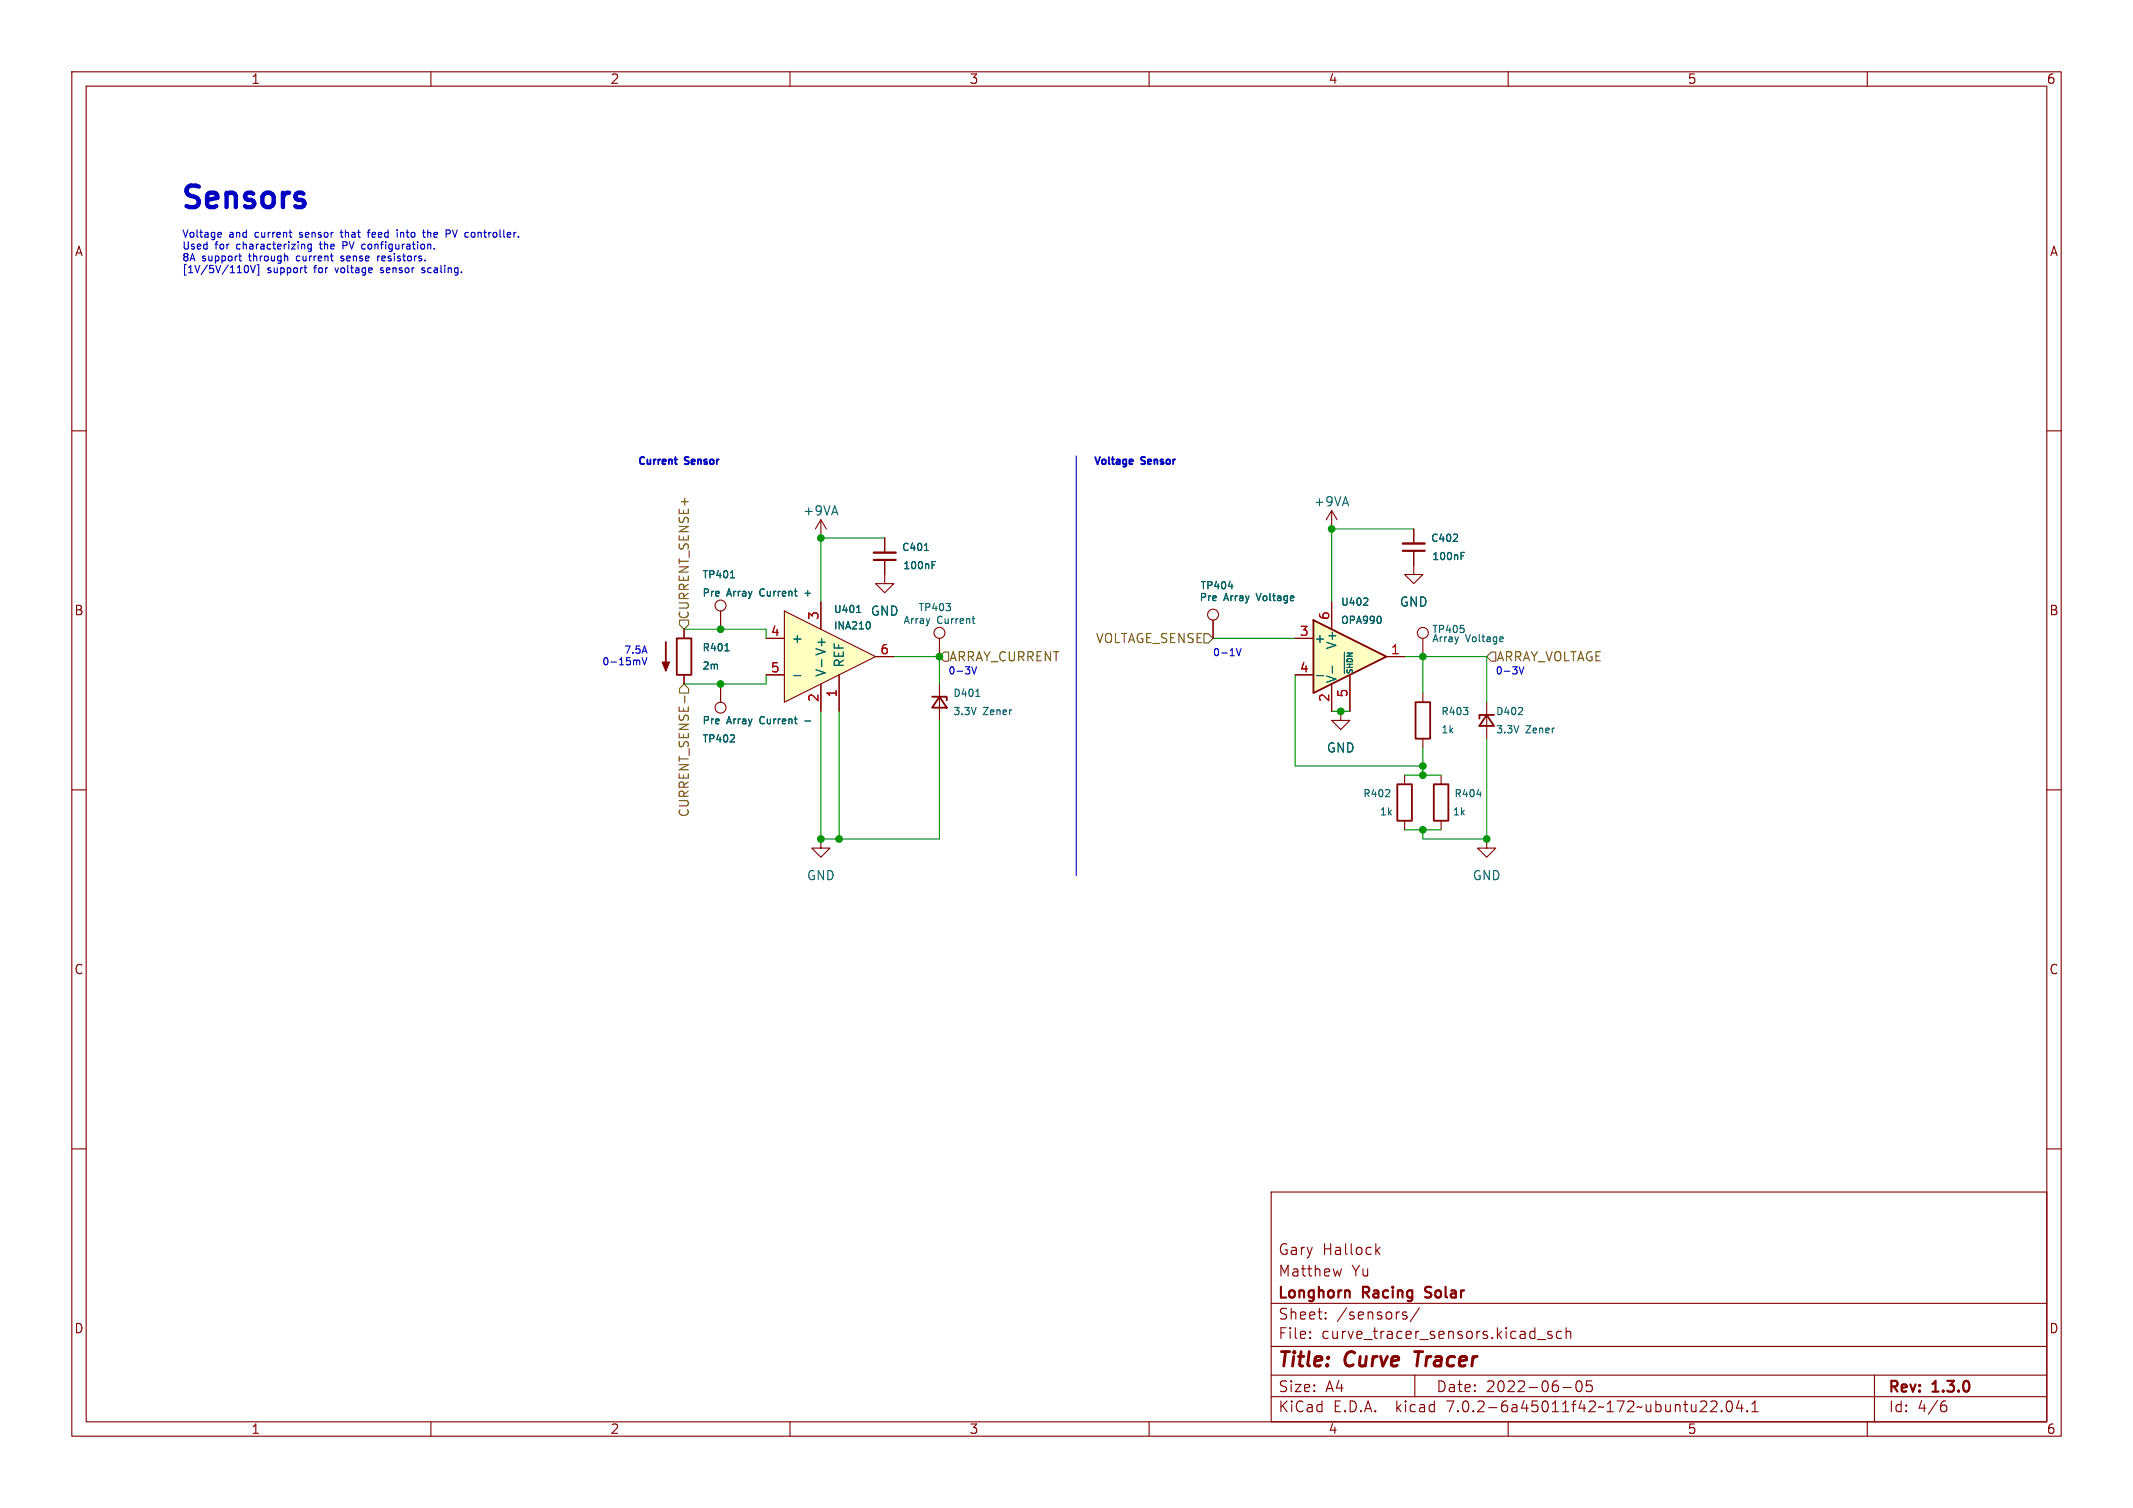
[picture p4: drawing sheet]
<svg xmlns="http://www.w3.org/2000/svg" width="297mm" height="210mm" viewBox="0 0 297 210" stroke-linecap="round" stroke-linejoin="round" font-family="sans-serif">
<g fill="none" stroke="#840000" stroke-width=".15">
<path d="M10 10h277v190h-277zM12 12h273v186h-273zM60 10v2M110 10v2M160 10v2M210 10v2M260 10v2M10 60h2M285 60h2M10 110h2M285 110h2M10 160h2"/>
<path d="M285 160h2M177 166h108v32h-108zM186.8 176.7l-.3 1M191.7 174.1l.4 .6M192.1 173.7l-.5 .6M60 198v2M110 198v2M160 198v2M177 194.5h108M177 191.5h108M177 187.5h108M177 181.5h108"/>
<path d="M182.4 186.3h.1l-.1 .1M182.4 185.5h.1l-.1 .1M184.6 183.6v.1M184.6 182.8v.1M195.4 183.1l.5 .2v.2l-.2 .2-.4-.1M195.4 182.8l.1-.1 .4 .1M197 191.5v3M197.6 182.1l-1.2 2M210 198v2M214.1 186.5h1.1M216.1 185.5l-.4-.1-.2 .2 .1 .2 .5 .2v.1v.2l-.2 .1-.4-.1M217.4 185.5l-.4-.1-.3 .3v.4l.2 .2 .1 .1 .4-.1"/>
<path d="M217.6 193.2h1.2M218.1 185.5a.37 .37 0 0 1 .6 .1v.8M218.1 184.9v1.5M219.6 192.4a.36 .36 0 0 1 .6 .2 .77 .77 0 0 1-.4 1.2 1 1 0 0 1-.2-1.4zM221.6 192.3h-.7v.7l.2-.1h.5l.1 .3-.1 .5-.2 .1h-.3l-.2-.1M237.5 195.2a.41 .41 0 0 1 .1 .5l-.9 .9h.9M238.2 195.2l.2-.1 .5 .1a.41 .41 0 0 1 .1 .5l-.9 .9h1M239.7 196.5h.1l-.1 .1M239.7 196.5h-.1l.1 .1M239.7 196.5v.1M240.5 195.2a.36 .36 0 0 1 .4-.1 .36 .36 0 0 1 .2 .3 .77 .77 0 0 1-.4 1.2 .91 .91 0 0 1-.2-1.4zM242.1 195l-.3 1.1h.9"/>
<path d="M242.5 195.6v1M243.3 196.5h.1l-.1 .1M243.3 196.5h-.1l.1 .1M243.3 196.5v.1M243.9 196.6h.9M243.9 195.5l.5-.4v1.5M260 198v2M261 191.5v6.5M270.5 195.7h.4l.2 .3-.1 .5-.2 .1h-.3M270.9 195.1l-.4 .1"/>
</g>
<path d="M197 188.2h1.1" fill="none" stroke="#840000" stroke-width=".4"/>
<path d="M109.2 85.1l12.7 6.3-12.7 6.4z" fill="#ffffc2"/>
<g fill="none" stroke="#840000" stroke-width=".15">
<path d="M114.3 72.4v2.5M114.3 72.4l-.8 1.3M114.3 72.4l.8 1.3M123.2 78v3.3h1.3l-1.3 1.3-1.3-1.3h1.3M123.2 74.9v2.1M185.4 71.1l-.7 1.3M185.4 71.1v2.6M185.4 71.1l.8 1.3M196.8 76.7v3.3h1.3l-1.3 1.3-1.2-1.3h1.2M196.8 73.7v2M95.2 87.6v1.3M95.2 94v1.3"/>
<path d="M100.3 85.1v2.5M100.3 95.3v2.5M106.7 88.9h2.5M106.7 94h2.5M109.2 85.1l12.7 6.3-12.7 6.4zM114.3 83.8v3.8M114.3 95.3v3.8M116.8 94v5.1M121.9 91.4h2.6M130.8 88.9v2.5M130.8 95.3v5M168.9 86.4v2.5"/>
<path d="M186.7 99.1v1.2h1.3l-1.3 1.3-1.3-1.3h1.3M198.1 88.9v2.5M198.1 96.5v1.3M207 97.8v5.1M114.3 116.8v1.3h1.3l-1.3 1.3-1.3-1.3h1.3M195.6 108v1.2M195.6 114.3v1.3M198.1 102.9v1.2M207 116.8v1.3h1.3l-1.3 1.3-1.3-1.3h1.3"/>
<circle cx="100.3" cy="84.3" r=".76"/>
<circle cx="100.3" cy="98.6" r=".76"/>
<circle cx="130.8" cy="88.1" r=".76"/>
<circle cx="168.9" cy="85.6" r=".76"/>
<circle cx="198.1" cy="88.1" r=".76"/>
</g>
<g fill="none" stroke="#006464" stroke-width=".15">
<path d="M128.7 76.7h.6M129.8 78.7h.3M129.8 78.2h.5M202.3 75.4h.7M202.9 74.5v.3M203.4 77.4h.4M203.4 76.9h.5M100.9 90.6h.6M101.7 80.5h.6M110.5 94.1h1M110.6 82.3h.4M110.9 83h.1"/>
<path d="M119.3 85.3h.5M121.1 86.7l.1 .3-.1 .5M135.4 86.2h.3M135.5 86.8h.2M135.9 97h.5M171 81.7h.7M209.2 88.7l.1 .2-.5 .1M209.3 89.3l-.1 .1M211.4 99.5h.6M212 98.6v.4M110.6 100.1h.4M110.9 100.8h.1"/>
<path d="M192.9 111h.6M193.5 110v.4"/>
</g>
<path d="M92.7 89.4v3.6M94.2 88.9h2.1v5.1h-2.1zM129.8 97h2v.5M130.8 97l1 1.6h-2zM197.1 97.8h2v5.1h-2zM207 99.6l1 1.5h-2zM208 99.6h-2v.5M194.6 109.2h2v5.1h-2z" fill="none" stroke="#840000" stroke-width=".25"/>
<path d="M92.2 92.2h1l-.5 1.3z" fill="#840000" stroke="#840000" stroke-width=".15"/>
<path d="M121.7 77h3M195.3 75.7h3.1" fill="none" stroke="#840000" stroke-width=".33"/>
<path d="M121.7 78h3M195.3 76.7h3.1" fill="none" stroke="#840000" stroke-width=".3"/>
<path d="M182.9 86.4l10.1 5-10.1 5.1z" fill="#ffffc2"/>
<path d="M182.9 86.4l10.1 5-10.1 5.1zM199.6 109.2h2.1v5.1h-2.1z" fill="none" stroke="#840000" stroke-width=".25"/>
<g fill="none" stroke="#840000" stroke-width=".15">
<path d="M123.2 74.9v2.1M123.2 78v2M196.8 73.7v2M196.8 76.7v2M95.2 87.6v1.3M95.2 94v1.3M100.3 85.1v2.5M100.3 95.3v2.5M106.7 88.9h2.5M106.7 94h2.5M114.3 83.8v3.8M114.3 95.3v3.8"/>
<path d="M116.8 94v5.1M121.9 91.4h2.6M168.9 86.4v2.5M180.3 88.9h2.6M180.3 94h2.6M185.4 83.8v3.8M185.4 95.3v3.8M188 94v5.1M193 91.4h2.6M200.7 108v1.2M200.7 114.3v1.3"/>
</g>
<g fill="none" stroke="#006464" stroke-width=".15">
<path d="M128.7 76.7h.6M129.8 78.7h.3M129.8 78.2h.5M202.3 75.4h.7M202.9 74.5v.3M203.4 77.4h.4M203.4 76.9h.5M100.9 90.6h.6M101.7 80.5h.6M110.5 94.1h1M110.6 82.3h.4M110.9 83h.1"/>
<path d="M119.3 85.3h.5M121.1 86.7l.1 .3-.1 .5M171 81.7h.7M183.3 94.1h1M185.5 92.8v.9M187.2 90.8v3M187.6 92.9h.7M187.6 92.5h.7M187.6 91h.7l-.7 .4h.7M187.6 93.3v.3l.2 .1M187.9 91.7l-.3 .2v.2h.7M190.4 83.3l.1 .2-.1 .2-.6 .6h.7"/>
<path d="M110.6 100.1h.4M110.9 100.8h.1M205.6 110.6h.7"/>
</g>
<path d="M94.6 86.4h1.3v.6l-.7 .6-.6-.6zM95.2 95.3l.7 .6v.6h-1.3v-.6zM95.4 96.9v1M131.4 90.8h.7v1.3h-.7l-.6-.7zM167.6 88.3h.7l.6 .6-.6 .6h-.7zM207.6 90.8h.7v1.3h-.7l-.6-.7z" fill="none" stroke="#725600" stroke-width=".15"/>
<g fill="none" stroke="#0000c2" stroke-width=".15">
<path d="M30.5 32.4h.3v.2l-.5 .1M30.8 33h-.3M33.2 35.7h.4M33.4 35.3v.9l.2 .1M34.4 37h-.1l-.2 .1M34.5 37.2l.1 .4-.1 .3-.1 .1-.3-.1M34.9 37l.3 1 .4-1M36 36.9v1.4h-.2M40 35.7l.1 .6M40.3 32.4h.3M40.4 33h.2M42.3 34l.1 .2v.5"/>
<path d="M42.3 37.3h.4M42.5 37v.8l.2 .2M42.9 35h.1M43.3 34v.8l-.1 .2M43.3 34.1l-.2-.1-.2 .2 .1 .4h.3M47.4 32.4h.4M47.5 36.3h.1M47.6 35.7l-.1 .1 .1 .2M47.8 33.7v1M47.8 34.2h.3M51.1 32.4h.4M51.5 32l-.2 .2v.8"/>
<path d="M52.6 35.7v.6M52.9 35.7l-.3 .1M53 37.9l.1 .1M53.1 37.3l-.1 .1 .1 .2M55.3 32v.1M55.3 32.4v.6M58.7 37.9l.3 .1M58.8 32.4h.4M59 32v.9l.2 .1M59 37.3l-.3 .1 .1 .2h.2M59.8 34l.2 .2v.5M60.5 34.6v.1"/>
<path d="M62.1 32h.4l.2 .2-.1 .3-.5 .1M149.9 63.5v58.4M89 92l.1 .6M89.4 91.6l.3 1 .4-1M135.3 92.9l.4 1 .3-1M172.1 90.3l.4 1 .3-1M211.5 92.9l.4 1 .3-1"/>
</g>
<g fill="none" stroke="#009600" stroke-width=".15">
<path d="M123.2 74.9h-8.9v8.9M196.8 73.7h-11.4v10.1M95.2 87.6h11.5v1.3M106.7 94v1.3h-11.5M114.3 99.1v17.7h16.5v-16.5M116.8 99.1v17.7M124.5 91.4h6.3v3.9M168.9 88.9h11.4M180.3 94v12.7h17.8M185.4 99.1h2.6M195.6 91.4h11.4v6.4M198.1 91.4v5.1"/>
<path d="M195.6 108h5.1M195.6 115.6h5.1M198.1 104.1v3.9M207 102.9v13.9h-8.9v-1.2"/>
</g>
<g fill="#009600" stroke="#009600" stroke-width=".15">
<circle cx="185.4" cy="73.7" r=".46"/>
<circle cx="198.1" cy="91.4" r=".46"/>
<circle cx="198.1" cy="106.7" r=".46"/>
<circle cx="198.1" cy="115.6" r=".46"/>
<circle cx="207" cy="116.8" r=".46"/>
<circle cx="198.1" cy="108" r=".46"/>
<circle cx="186.7" cy="99.1" r=".46"/>
<circle cx="100.3" cy="95.3" r=".46"/>
<circle cx="100.3" cy="87.6" r=".46"/>
<circle cx="114.3" cy="116.8" r=".46"/>
<circle cx="116.8" cy="116.8" r=".46"/>
<circle cx="114.3" cy="74.9" r=".46"/>
<circle cx="130.8" cy="91.4" r=".46"/>
</g>
<text font-size="4.2" fill="#0000c2" x="25.4" y="29.2">Sensors</text>
<g font-size="2.8" fill="#840000">
<text x="178" y="190.8">Title:</text>
<text x="187.4" y="190.8">Curve</text>
<text x="197.7" y="190.8">Tracer</text>
</g>
<g font-size="2.1" fill="#840000">
<text x="178" y="177.9">Matthew</text>
<text x="178" y="174.9">Gary</text>
<text x="184.2" y="174.9">Hallock</text>
<text x="188.2" y="177.9">Yu</text>
<text x="178" y="183.9">Sheet:</text>
<text x="178" y="181.1">Longhorn</text>
<text x="186.2" y="183.9">/sensors/</text>
<text x="189.9" y="181.1">Racing</text>
<text x="199" y="181.1">Solar</text>
<text x="178" y="186.6">File:</text>
<text x="184" y="186.6">curve_tracer_sensors.kicad_sch</text>
<text x="178" y="196.8">KiCad</text>
<text x="178" y="194">Size:</text>
<text x="184.6" y="194">A4</text>
<text x="185.7" y="196.8">E.D.A.</text>
<text x="194.4" y="196.8">kicad</text>
<text x="200" y="194">Date:</text>
<text x="201.5" y="196.8">7.0.2-6a45011f42~172~ubuntu22.04.1</text>
<text x="206.9" y="194">2022-06-05</text>
<text x="263" y="194.2">Rev:</text>
<text x="263" y="196.8">Id:</text>
<text x="267" y="196.8">4/6</text>
<text x="269.2" y="194.2">1.3.0</text>
</g>
<g font-size="1.8" fill="#840000">
<text x="35" y="11.8">1</text>
<text x="85" y="11.8">2</text>
<text x="135" y="11.8">3</text>
<text x="185" y="11.8">4</text>
<text x="235" y="11.8">5</text>
<text x="285" y="11.8">6</text>
<text x="10.4" y="35.8">A</text>
<text x="285.4" y="35.8">A</text>
<text x="10.3" y="85.8">B</text>
<text x="285.3" y="85.8">B</text>
<text x="10.3" y="135.8">C</text>
<text x="285.3" y="135.8">C</text>
<text x="10.3" y="185.8">D</text>
<text x="285.3" y="185.8">D</text>
<text x="35" y="199.8">1</text>
<text x="85" y="199.8">2</text>
<text x="135" y="199.8">3</text>
<text x="185" y="199.8">4</text>
<text x="235" y="199.8">5</text>
<text x="285" y="199.8">6</text>
</g>
<g font-size="1.8" fill="#006464">
<text x="111.8" y="71.9">+9VA</text>
<text x="182.9" y="70.7">+9VA</text>
<text x="110.2" y="89.7">+</text>
<text x="121.2" y="85.9">GND</text>
<text x="183" y="89.7">+</text>
<text x="194.9" y="84.6">GND</text>
<text x="115.1" y="94.2" transform="rotate(-90 115.1 94.2)">V- V+</text>
<text x="117.7" y="93" transform="rotate(-90 117.7 93)">REF</text>
<text x="186.2" y="95.1" transform="rotate(-90 186.2 95.1)">V-</text>
<text x="186.2" y="90.5" transform="rotate(-90 186.2 90.5)">V+</text>
<text x="184.7" y="105">GND</text>
<text x="112.3" y="122.7">GND</text>
<text x="205" y="122.7">GND</text>
</g>
<g font-size="1.8" fill="#725600">
<text x="96.1" y="86.3" transform="rotate(-90 96.1 86.3)">CURRENT_SENSE+</text>
<text x="152.5" y="89.7">VOLTAGE_SENSE</text>
<text x="132.2" y="92.3">ARRAY_CURRENT</text>
<text x="208.4" y="92.3">ARRAY_VOLTAGE</text>
<text x="96.1" y="113.9" transform="rotate(-90 96.1 113.9)">CURRENT_SENSE-</text>
</g>
<g font-size="1.8" fill="#a90000">
<text x="107.3" y="88.6">4</text>
<text x="114" y="86.4" transform="rotate(-90 114 86.4)">3</text>
<text x="180.9" y="88.6">3</text>
<text x="185.2" y="86.4" transform="rotate(-90 185.2 86.4)">6</text>
<text x="107.3" y="93.7">5</text>
<text x="122.5" y="91.2">6</text>
<text x="180.9" y="93.7">4</text>
<text x="193.6" y="91.2">1</text>
<text x="114" y="97.8" transform="rotate(-90 114 97.8)">2</text>
<text x="116.6" y="97.2" transform="rotate(-90 116.6 97.2)">1</text>
<text x="185.2" y="97.8" transform="rotate(-90 185.2 97.8)">2</text>
<text x="187.7" y="97.2" transform="rotate(-90 187.7 97.2)">5</text>
</g>
<g font-size="1.4" fill="#0000c2">
<text x="25.4" y="33.2">Voltage</text>
<text x="25.4" y="34.8">Used</text>
<text x="30" y="34.8">for</text>
<text x="32" y="33.2">and</text>
<text x="33.1" y="34.8">characterizing</text>
<text x="35.7" y="33.2">current</text>
<text x="42" y="33.2">sensor</text>
<text x="44.9" y="34.8">the</text>
<text x="48" y="33.2">that</text>
<text x="48.2" y="34.8">PV configuration.</text>
<text x="51.9" y="33.2">feed</text>
<text x="56.1" y="33.2">into</text>
<text x="60" y="33.2">the</text>
<text x="63.3" y="33.2">PV controller.</text>
<text x="25.4" y="36.5">8A</text>
<text x="25.4" y="38.1">[1V/5V/110V]</text>
<text x="28.2" y="36.5">support</text>
<text x="34.9" y="36.5">through</text>
<text x="37.3" y="38.1">support</text>
<text x="41.6" y="36.5">current</text>
<text x="43.9" y="38.1">for</text>
<text x="47" y="38.1">voltage</text>
<text x="48" y="36.5">sense</text>
<text x="53.2" y="36.5">resistors.</text>
<text x="53.5" y="38.1">sensor</text>
<text x="59.4" y="38.1">scaling.</text>
<text x="88.9" y="64.8">Current</text>
<text x="95.6" y="64.8">Sensor</text>
<text x="152.4" y="64.8">Voltage</text>
<text x="159.1" y="64.8">Sensor</text>
<text x="83.7" y="92.7">0-15mV</text>
<text x="86.8" y="91.1">7.5A</text>
<text x="132.1" y="94">0-3V</text>
<text x="168.9" y="91.4">0-1V</text>
<text x="208.3" y="94">0-3V</text>
</g>
<g font-size="1.4" fill="#006464">
<text x="125.5" y="76.9">C401</text>
<text x="199.2" y="75.6">C402</text>
<text x="97.8" y="80.7">TP401</text>
<text x="97.8" y="83.2">Pre</text>
<text x="101.2" y="83.2">Array</text>
<text x="105.9" y="83.2">Current</text>
<text x="112.3" y="83.2">+</text>
<text x="125.7" y="79.4">100nF</text>
<text x="167" y="83.9">Pre</text>
<text x="167.1" y="82.2">TP404</text>
<text x="170.4" y="83.9">Array</text>
<text x="175.1" y="83.9">Voltage</text>
<text x="199.4" y="78.2">100nF</text>
<text x="116" y="85.5">U401</text>
<text x="116" y="87.8">INA210</text>
<text x="125.7" y="87.1">Array</text>
<text x="127.8" y="85.3">TP403</text>
<text x="130.4" y="87.1">Current</text>
<text x="186.7" y="84.5">U402</text>
<text x="186.7" y="87.1">OPA990</text>
<text x="199.4" y="88.3">TP405</text>
<text x="199.4" y="89.6">Array</text>
<text x="204.1" y="89.6">Voltage</text>
<text x="97.8" y="90.9">R401</text>
<text x="97.8" y="93.4">2m</text>
<text x="97.8" y="101">Pre</text>
<text x="101.2" y="101">Array</text>
<text x="105.9" y="101">Current</text>
<text x="112.3" y="101">-</text>
<text x="132.7" y="97.2">D401</text>
<text x="132.7" y="99.8">3.3V</text>
<text x="136.9" y="99.8">Zener</text>
<text x="200.6" y="99.8">R403</text>
<text x="208.2" y="99.8">D402</text>
<text x="97.8" y="103.6">TP402</text>
<text x="200.6" y="102.3">1k</text>
<text x="208.2" y="102.3">3.3V</text>
<text x="212.4" y="102.3">Zener</text>
<text x="189.8" y="111.2">R402</text>
<text x="192.1" y="113.7">1k</text>
<text x="202.2" y="113.7">1k</text>
<text x="202.5" y="111.2">R404</text>
</g>
<text font-size="1.1" fill="#006464" x="188.9" y="93.9" transform="rotate(-90 188.9 93.9)">~{SHDN}</text>
</svg>
